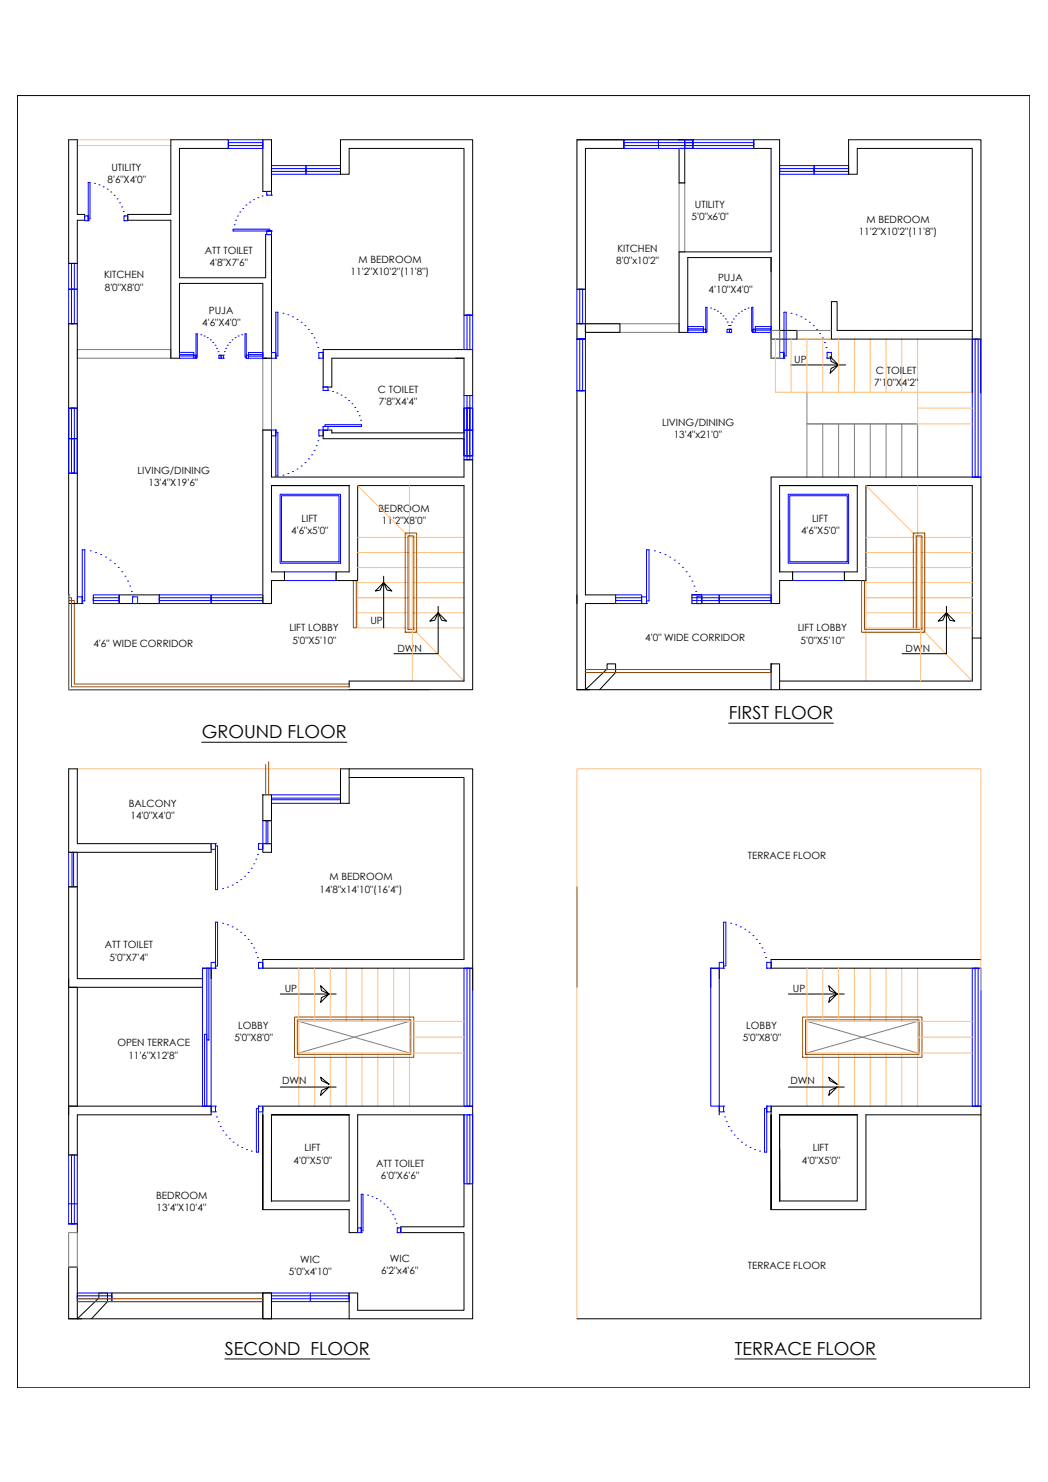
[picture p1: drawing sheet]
<svg xmlns="http://www.w3.org/2000/svg" width="297mm" height="420mm" viewBox="0 0 297 420" stroke-linecap="round" stroke-linejoin="round" font-family="sans-serif">
<!-- layer: LAYER7 -->
<g fill="none" stroke="#000" stroke-width=".28">
<path d="M163.5 39.6h29M224.1 103.5h15.6M235.3 101.1l2.3 2.4-2.3 2.3 .3-1.4 2-.9-2-1.1zM19.5 168.7v26.8h79.5M19.5 168.7h.1M108.7 165.2l2.4 2.4-1.4-.3-1-2.1-1 2.1-1.3 .3zM108.7 163.4v14.6M121.8 176.1l2.4-2.4 2.4 2.4-1.4-.2-1-2.2-1 2.2zM124.2 171.9v13.4h-12.5M165.9 168.7h8.6M265.9 176.1l2.4-2.4 2.3 2.4-1.4-.2-.9-2.2-1.1 2.2zM268.3 171.9v13.4h-12.6"/>
<path d="M163.5 195.5h55.1M218.6 188.2v2.5M275.6 180.9v12.2h-54.6M278 180.9v14.6h-57M57.2 210.4h41.1M206.5 205h29.7M19.5 277.5v38.6M19.5 279.9h2.4v33.7h-2.4M90.9 279.4l2.3 2.4-2.3 2.4 .2-1.4 2.1-1-2.1-1zM234.9 279.4l2.4 2.4-2.4 2.4 .3-1.4 2.1-1-2.1-1zM79.4 281.8h15.9M223.5 281.8h15.8"/>
<path d="M79.4 308.2h15.9M90.9 305.4l2.3 2-2.1-1zM91.1 309.2l2.1-1-2.3 2.4zM223.5 308.2h15.8M234.9 305.4l2.4 2-2.1-1zM235.2 309.2l2.1-1-2.4 2.4zM19.5 373.9h55M74.5 366.6v2.4M76.9 373.9h22.1M163.5 373.9h114.5M63.7 385.3h41.1M208.3 385.3h40"/>
</g>
<!-- layer: STAIRS -->
<g fill="none" stroke="#ffbf7f" stroke-width=".28">
<path d="M21.9 39.6h26.5M21.9 41.3h26.5M219.8 96.1v15.1h40.3v9h15.5M224.2 96.1v15.1M228.7 96.1v15.1M233.2 96.1v15.1M237.7 96.1v15.1M242.2 96.1v15.1M246.7 96.1v15.1M251.1 96.1v15.1M255.6 96.1v15.1M260.1 96.1v15.1h15.5"/>
<path d="M260.1 115.7h15.5M101.4 137.7l14.7 14.7M116.1 137.7v40.3M245.4 137.7l14.7 14.7M260.1 137.7v40.3M101.4 152.4h30.1M101.4 156.6h14.7M116.9 156.6h14.6M116.9 152.4v40.7M245.4 152.4h30.2M245.4 156.6h14.7M260.9 156.6h14.7"/>
<path d="M260.9 152.4v40.7M101.4 164.6v13.4h30.1M101.4 169.5h14.7h-14.7M101.4 173.7h14.7M101.4 165.2h14.7M101.4 160.9h14.7M116.9 173.7h14.6M116.9 165.2h14.6M116.9 160.9h14.6M116.9 178l14.6 15.1M131.5 169.5h-14.6h14.6M245.4 178h30.2"/>
<path d="M245.4 169.5h14.7h-14.7M245.4 164.6v28.5M245.4 173.7h14.7M245.4 165.2h14.7M245.4 160.9h14.7M260.9 173.7h14.7M260.9 165.2h14.7M260.9 160.9h14.7M260.9 178l14.7 15.1M275.6 169.5h-14.7h14.7M21.9 218h74.6M84.7 274.5v39.1"/>
<path d="M89.2 274.5v15.1M93.6 274.5v15.1M98.1 274.5v15.1M102.6 274.5v15.1M107.1 274.5v15.1M111.6 274.5v15.1M116.1 274.5v39.1M228.7 274.5v39.1M233.2 274.5v15.1M237.7 274.5v15.1M242.2 274.5v15.1M246.7 274.5v15.1"/>
<path d="M251.1 274.5v15.1M255.6 274.5v15.1M260.1 274.5v39.1M84.7 289.6h46.8M84.7 298.5h46.8M89.2 298.5v15.1M93.6 298.5v15.1M98.1 298.5v15.1M102.6 298.5v15.1M107.1 298.5v15.1M111.6 298.5v15.1M116.1 294h15.4"/>
<path d="M228.7 289.6h46.9M228.7 298.5h46.9M233.2 298.5v15.1M237.7 298.5v15.1M242.2 298.5v15.1M246.7 298.5v15.1M251.1 298.5v15.1M255.6 298.5v15.1M260.1 294h15.5M278 280.7v-62.7h-114.5v155.9"/>
</g>
<!-- layer: wall -->
<g fill="none" stroke="#000" stroke-width=".28">
<path d="M19.5 39.6h2.4v21.2h2.1v1.6h-2.1v12.3h-2.4zM74.5 39.6h2.4v14.7h-2.4zM96.5 39.6h37.5v49.7h-2.5v-47.2h-32.5v7.3h-2.5zM163.5 39.6h13.4v2.5h-11v39.9h-2.4zM192.5 39.6h.1M192.5 39.6h3.9v2.5h-3.9v9.8h1.6v-12.3M213.6 39.6h7.4v62h-2.4v-28.6h-23.7v21.2h-2.4v-22.8h26.1v-29.3h-5zM19.5 91.8h2.4v79.3h-2.4zM74.5 80.3h-23.6v21.3h-2.5v-39.2h-12.2v-1.6h12.2v-21.2h16.3v2.5h-13.8v36.6h24.4v-12.2h1.6v35.1h-2.4v-21.2M91.6 99.1h42.4v13h-2.5v-10.5h-37.4v8.1h-2.5zM163.5 91.8h2.4v4.3h-2.4zM163.5 96.1h2.4"/>
<path d="M165.9 91.8h9.8v2.4h-9.8zM218.6 93.7h7.3v2.4h-7.3zM275.6 93.7v-51.6h-32.6v7.3h-2.5v-9.8h37.5v56.5M275.6 93.7h-38.3v-8.2h-1.6v10.6h42.3M275.6 93.7v17.6M278 96.1v15.2M19.5 115.7h2.4M19.5 124.4h2.4M76.9 137.7v24.4h3.7v2.5h-3.7v6.5h-2.4v-49.2h2.4v13.4h54.6v-5h2.5v65.2h-35M94.1 122.7h37.4v-.8h2.5v7.3h-2.5v-4.8h-39.9v-2.5h2.5v.9M99 137.7h-22.1h22.1M99 137.7v24.4h-3.7v2.5h6.1v-26.9h30.1v55.4h-32.5v1.6"/>
<path d="M221 147.4v14.7h3.6v2.5h-3.6v6.5h-2.4v-35.8h59.4v45.6h-2.4v-43.2h-30.2v26.9h-6.1v-2.5h3.7v-24.4h-22v24.4M33.8 168.7h11.4v2.4h-11.4zM165.9 168.7v-57.9h-2.4v84.7h3.7M174.5 171.1h-8.6v24.4l6.2-5.8v-1.5h2.4v2.5l-4.5 4.8M196.1 168.7h2.9v2.4h-2.9zM218.6 188.2h2.4v7.3h-2.4zM19.5 218h2.4v21.2h37.9v2.4h-40.3zM96.5 218h2.5v9.8h-2.5zM99 218h35v62.7M74.5 239.2h2.4v2.4h-2.4zM74.5 225.3h2.4v7.4h-2.4zM99 220.4h32.5v51.6h-57v2.5h59.5"/>
<path d="M163.5 251.4v28.5M57.4 277.5h-35.5v-26.1h-2.4v28.5h37.9v-5.4h2.4v3M203.9 277.5v-3h-2.4v5.4M278 272h-59.4v2.5h59.4M19.5 313.6h40.3v2.5h-37.9v11.3h-2.4zM74.5 313.6v2.5M74.5 316.1v26.8v-26.8M74.5 313.6h.1M74.5 313.6h59.5v60.3h-35v-7.3h2.4v4.9h30.1v-22h-17.9v-1.7h17.9v-31.7h-30.1v33.4h-2.4v-6.6h-24.5M99 316.1h-22.1h22.1M99 316.1v24.4h-22.1v-24.4v24.4M203.9 313.6v2.5"/>
<path d="M218.6 313.6v2.5M218.6 316.1v26.8v-26.8M218.6 313.6h.1M218.6 313.6h59.4v60.3M243 316.1h-22h22M243 316.1v24.4h-22v-24.4v24.4M278 316.1h-32.6v26.8h-26.8M19.5 347h2.4v2.5M23.1 373.9h-3.6v-14.7h2.4v14.7l6.1-5.9v-1.4h2.5v2.4l-4.6 4.9M31.7 366.6h45.2v7.3h-2.4v-4.9h-42.8zM74.5 366.6h2.4v7.3h-2.4z"/>
</g>
<!-- layer: hidden -->
<g fill="none" stroke="#808080" stroke-width=".28">
<path d="M192.5 51.9h1.6v19.5h-1.6zM21.9 99.1h26.5v2.5h-26.5zM165.9 91.8h26.6v2.4h-26.6zM218.6 93.7h2.4v7.9h-2.4zM225.9 93.7h9.8M74.5 101.6h2.4v20.3h-2.4zM228.7 111.2v9h31.4M233.2 120.2v15.1M237.7 120.2v15.1M242.2 120.2v15.1M246.7 120.2v15.1M251.1 120.2v15.1"/>
<path d="M255.6 120.2v15.1M260.1 120.2v15.1M260.1 120.2h-31.4v15.1M19.5 168.7h.1M19.5 168.7v26.8h102.2M84.7 289.6l31.4 8.9M116.1 289.6l-31.4 8.9M228.7 289.6l31.4 8.9M260.1 289.6l-31.4 8.9M19.5 349.5h2.4v9.7h-2.4z"/>
</g>
<!-- layer: Win doors -->
<g fill="none" stroke="#00f" stroke-width=".28">
<path d="M64.7 39.6h9.8v2.5h-9.8zM176.9 39.6h9.7v2.5h-9.7zM186.6 39.6h9.8v2.5h-9.8zM194.1 39.6h19.5v2.5h-19.5zM64.7 40.4h9.8v.9h-9.8zM76.9 46.9h9.8v2.5h-9.8zM76.9 47.8h9.8v.8h-9.8zM86.7 46.9h9.8v2.5h-9.8zM86.7 47.8h9.8v.8h-9.8zM176.9 40.4h9.7v.9h-9.7zM186.6 40.4h9.8v.9h-9.8zM194.1 40.4h19.5v.9h-19.5z"/>
<path d="M221 46.9h9.7v2.5h-9.7zM221 47.8h9.7v.8h-9.7zM230.7 46.9h9.8v2.5h-9.8zM230.7 47.8h9.8v.8h-9.8zM19.5 74.7h2.4v7.3h-2.4zM20.3 74.7h.8v7.3h-.8zM19.5 82h2.4v9.8h-2.4zM20.3 82h.8v9.8h-.8zM50.9 99.9h4v1.7h-4zM70.4 99.9h4.1v1.7h-4.1zM131.5 89.3h2.5v9.8h-2.5zM132.4 89.3h.8v9.8h-.8z"/>
<path d="M163.5 82h2.4v9.8h-2.4zM163.5 96.1h2.4v14.7h-2.4zM163.5 96.1h2.4h-2.4M164.3 82h.8v9.8h-.8zM164.3 96.1h.8v14.7h-.8zM164.3 96.1h.8h-.8M194.9 92.6h4.5v1.6h-4.5zM194.9 93.2h4.5v.4h-4.5zM214.1 92.6h4.5v1.6h-4.5zM214.1 93.2h4.5v.4h-4.5zM275.6 96.1h2.4v39.2h-2.4zM276.4 96.1h.8v39.2h-.8z"/>
<path d="M19.5 115.7h2.4v18.5h-2.4zM20.3 115.7h.8v18.5h-.8zM50.9 100.5h4v.4h-4zM70.4 100.5h4.1v.5h-4.1zM131.5 112.1h2.5v9.8h-2.5zM131.5 115.7h2.5v13.5h-2.5zM131.5 115.7h2.5v14.6h-2.5zM132.4 112.1h.8v9.8h-.8zM132.4 115.7h.8v13.5h-.8zM132.4 115.7h.8v14.6h-.8zM19.5 124.4h2.4v9.8h-2.4zM20.3 124.4h.8v9.8h-.8z"/>
<path d="M79.4 140.1h17.1v19.6h-17.1zM79.8 140.5h16.3v18.8h-16.3zM223.4 140.1h17.1v19.6h-17.1zM223.8 140.5h16.3v18.8h-16.3zM26.4 168.7h7.4v2.4h-7.4zM26.4 169.5h7.4v.8h-7.4zM45.2 168.7h14.6v2.4h-14.6zM45.2 169.5h14.6v.8h-14.6zM59.8 168.7h14.7v2.4h-14.7zM59.8 169.5h14.7v.8h-14.7zM80.6 162.1h14.7v2.5h-14.7zM174.5 168.7h7.3v2.4h-7.3z"/>
<path d="M174.5 169.5h7.3v.8h-7.3zM196.1 168.7h7.8v2.4h-7.8M196.1 169.5h7.8v.8h-7.8M203.9 168.7h14.7v2.4h-14.7zM203.9 169.5h14.7v.8h-14.7zM224.6 162.1h14.7v2.5h-14.7zM74.5 232.7h2.4v6.5h-2.4zM75.4 232.7h.5v6.5h-.5zM76.9 225.3h19.6v2.5h-19.6zM76.9 226.3h19.6v.4h-19.6zM19.5 241.6h2.4v9.8h-2.4zM20.4 241.6h.5v9.8h-.5z"/>
<path d="M57.4 274.5h2.4v39.1h-2.4zM58.6 274.5h.6v20.4h-.6zM131.5 274.5h2.5v39.1h-2.5zM132.4 274.5h.8v39.1h-.8zM201.5 274.5h2.4v39.1h-2.4zM275.6 274.5h2.4v39.1h-2.4zM276.4 274.5h.8v39.1h-.8zM58 293.2h.6v20.4h-.6zM131.5 316.1h2.5v19.5h-2.5zM132.4 316.1h.8v19.5h-.8zM19.5 327.4h2.4v19.6h-2.4zM20.3 327.4h.8v19.6h-.8z"/>
<path d="M19.5 341.3h2.4M21.9 366.6h9.8v2.4h-9.8zM21.9 367.4h9.8v.8h-9.8zM76.9 366.6h22.1v2.4h-22.1zM76.9 367.4h22.1v.8h-22.1zM88 366.6v2.4"/>
</g>
<!-- layer: WIN-1 -->
<g fill="none" stroke="#00f" stroke-width=".28">
<path d="M26.8 52h.1M28.1 52.4h.1M29.2 53h.1M30.4 53.6h.1M31.4 54.4h.1M32.4 55.4h.1M33.2 56.4h.1M33.9 57.5h.1M34.4 58.7h.1M34.9 59.9h.1M68.8 59.1h.1M69.7 58.1h.1"/>
<path d="M70.8 57.3h.1M71.9 56.6h.1M73.1 56h.1M74.3 55.6h.1M75.6 54.3h1.3v1h-1.3zM75.6 55.3h.1M76.9 55.3h.1M25 62.1h.5v-10.4h-.5v10.9v-1.4h-1v1.4h1M25 62.6h.1M35.2 61.2h1v1.4h-1zM35.2 61.2h.1M35.2 62.6h.1"/>
<path d="M66.4 63.7h.1M66.7 62.4h.1M67.3 61.3h.1M68 60.1h.1M76.4 65.5v-.5h-10.3v.5h10.8h-1.3v1h1.3v-1M76.9 65.5h.1M56.9 94.9h.1M57.9 95.3h.1M58.7 95.7h.1M59.6 96.4h.1M60.3 97.1h.1M60.9 97.9h.1"/>
<path d="M61.4 98.8h.1M61.8 99.7h.1M63.6 99.7h.1M64 98.8h.1M64.4 97.9h.1M65.1 97.1h.1M65.8 96.4h.1M66.6 95.7h.1M67.5 95.3h.1M68.5 94.9h.1M80.2 88.8h.1M81.6 89.2h.1"/>
<path d="M82.9 89.8h.1M84.2 90.6h.1M85.4 91.4h.1M86.4 92.3h.1M87.4 93.4h.1M88.3 94.6h.1M89 95.8h.1M89.6 97.2h.1M90.1 98.5h.1M90.4 99.9h1.2v1.7h-1.2zM90.4 99.9h.1M200.1 93.9h.3v-6.8h-.3v7.1v-.9h-.7v.9h.7"/>
<path d="M200.1 94.2h.1M201.4 87.3h.1M202.4 87.7h.1M203.4 88.2h.1M204.2 88.8h.1M204.9 89.6h.1M205.6 90.4h.1M206.1 93.3h.6v.9h-.6zM206.1 91.3h.1M206.5 92.3h.1M206.7 93.3h.7v.9h-.7zM206.7 93.3h.1"/>
<path d="M206.7 94.2h.1M207 92.3h.1M207.3 91.3h.1M207.9 90.4h.1M208.5 89.6h.1M209.3 88.8h.1M210.1 88.2h.1M211.1 87.7h.1M212 87.3h.1M213.4 93.9h-.4v-6.8h.4v7.1v-.9h.7v.9h-.7M213.4 94.2h.1M224.2 88.8h.1"/>
<path d="M225.6 89.2h.1M227 89.8h.1M228.2 90.5h.1M229.4 91.4h.1M230.5 92.3h.1M231.5 93.4h.1M232.3 94.6h.1M233.1 95.8h.1M233.7 97.1h.1M234.1 98.5h.1M234.4 99.9h1.3v1.7h-1.3zM234.4 99.9h.1"/>
<path d="M55.6 101.2h.3v-6.5h-.3v6.9v-.9h-.7v.9h.7M55.6 101.6h.1M62 101.6v-.9h.7v.9v-.9h.6v.9M62 100.7h.1M62 101.6h.1M62 101.6h1.3M63.3 100.7h.1M63.3 101.6h.1M69.8 101.2h-.3v-6.5h.3v6.9v-.9h.6v.9h-.6M69.8 101.6h.1M78.2 100.9h.6v-12.4h-.6v13.1v-1.7h-1.3v1.7h1.3M78.2 101.6h.1"/>
<path d="M90.4 101.6h.1M91.6 109.7h1.3v1h-1.3zM91.6 110.7h.1M92.9 110.7h.1M94.3 111h.1M95.5 111.4h.1M96.7 112h.1M97.8 112.7h.1M98.8 113.5h.1M99.8 114.5h.1M100.6 115.5h.1M101.2 116.7h.1"/>
<path d="M101.8 117.9h.1M102.2 119.1h.1M222.2 100.9h.6v-12.4h-.6v13.1v-1.7h-1.2v1.7h1.2M222.2 101.6h.1M234.4 101.6h.1M78.2 121.9h-1.3v1.7h1.3v-1.7v13.1h.6v-12.4h-.6M78.2 121.9h.1M80.2 134.7h.1M81.6 134.2h.1M82.9 133.7h.1M84.2 133h.1M85.4 132.1h.1"/>
<path d="M86.4 131.1h.1M87.4 130.1h.1M88.3 128.9h.1M89 127.7h.1M89.6 126.4h.1M90.1 125h.1M90.4 121.9v1.7h1.2v-1.7M90.4 123.6h.1M90.4 121.9h.1M90.4 121.9h1.2M91.6 120.9h.1M91.6 120.9v1"/>
<path d="M92.1 120.9v-.5h10.4v.5h-10.9h1.3v1h-1.3M25.6 156.2h.1M27.1 156.6h.1M28.5 157.2h.1M29.9 157.9h.1M31.2 158.8h.1M32.4 159.8h.1M185.5 156.2h.1M187 156.6h.1M188.5 157.2h.1M189.8 157.9h.1M191.1 158.8h.1"/>
<path d="M192.3 159.8h.1M23.3 170.3h.7v-14.4h-.7v15.2v-1.9h-1.4v1.9h1.4M23.3 171.1h.1M33.5 160.9h.1M34.5 162.1h.1M35.4 163.4h.1M36.2 164.8h.1M36.8 166.2h.1M37.2 167.7h.1M37.6 169.2h1.4v1.9h-1.4zM37.6 169.2h.1M37.6 171.1h.1"/>
<path d="M183.2 170.3h.8v-14.4h-.8v15.2v-1.9h-1.4v1.9h1.4M183.2 171.1h.1M193.4 160.9h.1M194.5 162.1h.1M195.4 163.4h.1M196.1 164.8h.1M196.7 166.2h.1M197.2 167.7h.1M197.5 169.2h1.5v1.9h-1.5zM197.5 169.2h.1M197.5 171.1h.1M61.1 239.2h-1.3v1.6h1.3v-1.6v13h.6v-12.4h-.6"/>
<path d="M61.1 239.2h.1M73.3 239.2h1.2v1.6h-1.2zM73.3 239.2h.1M63.1 251.9h.1M64.5 251.5h.1M65.8 250.9h.1M67.1 250.2h.1M68.2 249.4h.1M69.3 248.4h.1M70.3 247.4h.1M71.2 246.2h.1M71.9 244.9h.1"/>
<path d="M72.5 243.6h.1M73 242.2h.1M73.3 240.8h.1M61.1 273.9h.6v-12.4h-.6v13v-1.7h-1.3v1.7h1.3M61.1 274.5h.1M63.1 261.7h.1M64.5 262.2h.1M65.8 262.8h.1M67.1 263.4h.1M68.2 264.3h.1M69.3 265.3h.1M70.3 266.3h.1"/>
<path d="M71.2 267.5h.1M71.9 268.7h.1M72.5 270.1h.1M73 271.4h.1M73.3 272.8h1.2v1.7h-1.2zM73.3 272.8h.1M73.3 274.5h.1M205.1 273.9h.6v-12.4h-.6v13v-1.7h-1.2v1.7h1.2M205.1 274.5h.1M207.1 261.7h.1M208.5 262.2h.1M209.8 262.8h.1"/>
<path d="M211.1 263.4h.1M212.3 264.3h.1M213.4 265.3h.1M214.4 266.3h.1M215.2 267.5h.1M216 268.7h.1M216.6 270.1h.1M217 271.4h.1M217.3 272.8h1.3v1.7h-1.3zM217.3 272.8h.1M217.3 274.5h.1M59.8 313.6h1.3v1.6h-1.3z"/>
<path d="M61.1 315.2h.1M61.1 313.6h.1M61.4 316.7h.1M61.8 318h.1M62.4 319.4h.1M73.3 313.6h1.2v1.6h-1.2v-1.6v13h-.6v-12.4h.6M73.3 313.6h.1M203.9 313.6h1.2v1.6h-1.2zM205.1 315.2h.1M205.1 313.6h.1M205.4 316.7h.1M205.9 318h.1"/>
<path d="M206.4 319.4h.1M217.3 313.6h1.3v1.6h-1.3v-1.6v13h-.6v-12.4h.6M217.3 313.6h.1M63.1 320.6h.1M64 321.8h.1M65 322.8h.1M66.1 323.8h.1M67.3 324.7h.1M68.5 325.3h.1M69.9 325.9h.1M71.2 326.3h.1M104.2 338.8h.1"/>
<path d="M105.4 339.3h.1M106.7 339.8h.1M207.2 320.6h.1M208.1 321.8h.1M209 322.8h.1M210.1 323.8h.1M211.3 324.7h.1M212.6 325.3h.1M213.9 325.9h.1M215.3 326.3h.1M102.4 349h.5v-10.4h-.5v10.9v-1.4h-1v1.4h1M102.4 349.5h.1"/>
<path d="M107.8 340.5h.1M108.8 341.3h.1M109.8 342.2h.1M110.6 343.3h.1M111.3 344.4h.1M111.9 345.6h.1M112.3 346.8h.1M112.6 348.1h1v1.4h-1zM112.6 348.1h.1M112.6 349.5h.1"/>
</g>
<!-- layer: RAILING -->
<g fill="none" stroke="#954a00" stroke-width=".28">
<path d="M114.8 151.1h3.3v28.1h-3.3zM115.6 151.9h1.7v26.5h-1.7zM19.5 170.3h1.6v23.6h77.9M19.5 169.5h.8v25.2h78.7M100.1 164.6h.9v13.4h-.9zM244.2 164.6v14.6h17.9v-28.1h-3.2v26.9M245 164.6v13.8h16.3v-26.5h-1.6v26.1M165.9 189.8h52.7M165.9 190.7h52.7M75.3 216.7v8.6M76.1 215.9v9.4M83.5 288.3h33.8v11.5h-33.8z"/>
<path d="M84.3 289.1h32.1v9.8h-32.1zM227.5 288.3h33.8v11.5h-33.8zM228.3 289.1h32.2v9.8h-32.2zM21.9 368.2h52.6M21.9 369h52.6"/>
</g>
<!-- layer: FURNITURE -->
<path d="M225.9 96.1h9.8" fill="none" stroke="#b85c00" stroke-width=".28"/>
<!-- layer: 0 -->
<path d="M4.9 27.1h287v366.3h-287z" fill="none" stroke="#000" stroke-width=".28"/>
<g font-size="5.1">
<text x="206.5" y="203.9">FIRST FLOOR</text>
<text x="57.2" y="209.3">GROUND FLOOR</text>
<text x="63.7" y="384.2">SECOND FLOOR</text>
<text x="208.3" y="384.2">TERRACE FLOOR</text>
</g>
<g font-size="2.8">
<text x="30.5" y="51.8">8'6&quot;X4'0&quot;</text>
<text x="31.6" y="48.4">UTILITY</text>
<text x="197" y="59.1">UTILITY</text>
<text x="196" y="62.5">5'0&quot;x6'0&quot;</text>
<text x="245.6" y="63.2">M BEDROOM</text>
<text x="58" y="71.9">ATT TOILET</text>
<text x="175" y="71.4">KITCHEN</text>
<text x="243.4" y="66.6">11'2&quot;X10'2&quot;(11'8&quot;)</text>
<text x="59.4" y="75.4">4'8&quot;X7'6&quot;</text>
<text x="99.4" y="78">11'2&quot;X10'2&quot;(11'8&quot;)</text>
<text x="101.6" y="74.5">M BEDROOM</text>
<text x="174.7" y="74.8">8'0&quot;x10'2&quot;</text>
<text x="29.5" y="79">KITCHEN</text>
<text x="29.7" y="82.4">8'0&quot;X8'0&quot;</text>
<text x="200.9" y="83.2">4'10&quot;X4'0&quot;</text>
<text x="203.5" y="79.7">PUJA</text>
<text x="59.2" y="89">PUJA</text>
<text x="57.3" y="92.5">4'6&quot;X4'0&quot;</text>
<text x="225.1" y="102.9">UP</text>
<text x="248.3" y="105.9">C TOILET</text>
<text x="107.1" y="111.3">C TOILET</text>
<text x="247.8" y="109.4">7'10&quot;X4'2&quot;</text>
<text x="107.4" y="114.8">7'8&quot;X4'4&quot;</text>
<text x="187.6" y="120.7">LIVING/DINING</text>
<text x="191" y="124.2">13'4&quot;x21'0&quot;</text>
<text x="39" y="134.4">LIVING/DINING</text>
<text x="42.1" y="137.9">13'4&quot;X19'6&quot;</text>
<text x="85.5" y="148">LIFT</text>
<text x="107.3" y="145.2">BEDROOM</text>
<text x="108.2" y="148.7">11'2&quot;X8'0&quot;</text>
<text x="230.2" y="148.1">LIFT</text>
<text x="82.5" y="151.5">4'6&quot;x5'0&quot;</text>
<text x="227.1" y="151.5">4'6&quot;X5'0&quot;</text>
<text x="82" y="179">LIFT LOBBY</text>
<text x="105" y="177">UP</text>
<text x="226.1" y="179">LIFT LOBBY</text>
<text x="26.5" y="183.3">4'6&quot; WIDE CORRIDOR</text>
<text x="82.9" y="182.5">5'0&quot;X5'10&quot;</text>
<text x="112.6" y="184.9">DWN</text>
<text x="182.9" y="181.7">4'0&quot; WIDE CORRIDOR</text>
<text x="226.9" y="182.5">5'0&quot;X5'10&quot;</text>
<text x="256.7" y="184.9">DWN</text>
<text x="36.5" y="228.8">BALCONY</text>
<text x="37" y="232.2">14'0&quot;X4'0&quot;</text>
<text x="211.9" y="243.5">TERRACE FLOOR</text>
<text x="93.4" y="249.6">M BEDROOM</text>
<text x="90.6" y="253.1">14'8&quot;x14'10&quot;(16'4&quot;)</text>
<text x="29.7" y="268.9">ATT TOILET</text>
<text x="31.1" y="272.3">5'0&quot;X7'4&quot;</text>
<text x="80.7" y="281.3">UP</text>
<text x="224.7" y="281.3">UP</text>
<text x="67.5" y="291.7">LOBBY</text>
<text x="211.5" y="291.7">LOBBY</text>
<text x="33.3" y="296.7">OPEN TERRACE</text>
<text x="66.4" y="295.2">5'0&quot;X8'0&quot;</text>
<text x="210.5" y="295.2">5'0&quot;X8'0&quot;</text>
<text x="36.4" y="300.1">11'6&quot;X12'8&quot;</text>
<text x="80" y="307.2">DWN</text>
<text x="224" y="307.2">DWN</text>
<text x="83.2" y="329.9">4'0&quot;X5'0&quot;</text>
<text x="86.3" y="326.4">LIFT</text>
<text x="227.3" y="329.9">4'0&quot;X5'0&quot;</text>
<text x="230.4" y="326.4">LIFT</text>
<text x="106.6" y="330.8">ATT TOILET</text>
<text x="107.9" y="334.2">6'0&quot;X6'6&quot;</text>
<text x="44.3" y="339.8">BEDROOM</text>
<text x="44.4" y="343.2">13'4&quot;X10'4&quot;</text>
<text x="85.1" y="358.1">WIC</text>
<text x="110.5" y="357.9">WIC</text>
<text x="211.9" y="359.7">TERRACE FLOOR</text>
<text x="81.9" y="361.5">5'0&quot;x4'10&quot;</text>
<text x="108" y="361.3">6'2&quot;x4'6&quot;</text>
</g>
</svg>
